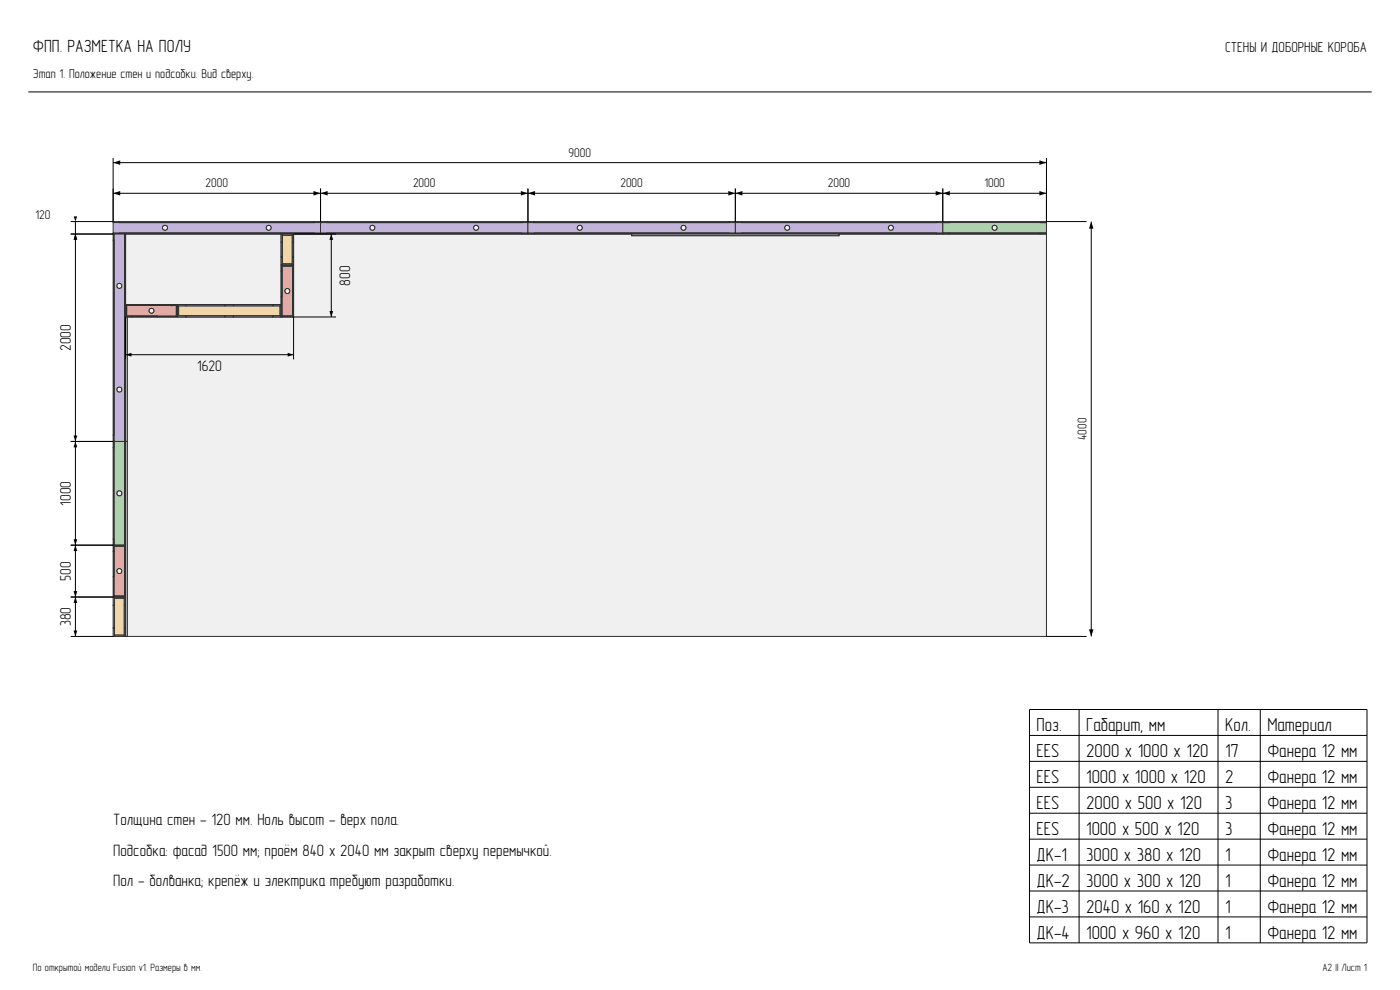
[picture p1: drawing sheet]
<svg xmlns="http://www.w3.org/2000/svg" width="594mm" height="420mm" viewBox="0 0 594 420" stroke-linecap="round" stroke-linejoin="round" font-family="sans-serif">
<path d="M12 39h570" fill="none" stroke="#000" stroke-width=".42"/>
<g fill="#f0f0f0" stroke="#2e2e2e" stroke-width=".42">
<path d="M54 134.5h70.6v-35.2h143.4v.7h88v-.7h88v170.7h-390z" fill-rule="evenodd"/>
<path d="M53.3 99.3h66v29.9h-66z" fill-rule="evenodd"/>
<circle cx="50.6" cy="242.3" r="1.1"/>
<circle cx="50.6" cy="209.3" r="1.09"/>
<circle cx="202" cy="96.6" r="1.08"/>
<circle cx="246" cy="96.6" r="1.09"/>
<circle cx="290" cy="96.6" r="1.09"/>
<circle cx="50.6" cy="165.3" r="1.09"/>
<circle cx="50.6" cy="121.3" r="1.09"/>
<circle cx="64.3" cy="131.8" r="1.1"/>
<circle cx="121.9" cy="123.5" r="1.1"/>
<circle cx="114" cy="96.6" r="1.09"/>
<circle cx="70" cy="96.6" r="1.09"/>
<circle cx="158" cy="96.6" r="1.08"/>
<circle cx="334" cy="96.6" r="1.09"/>
<circle cx="422" cy="96.6" r="1.08"/>
<circle cx="378" cy="96.6" r="1.09"/>
</g>
<g fill="#c2b3db" stroke="#2e2e2e" stroke-width=".42">
<path d="M48 98.8h2.6v.5h-2.6z" fill-rule="evenodd"/>
<path d="M48 94h2.6v.4h-2.6z" fill-rule="evenodd"/>
<path d="M133.4 98.8h2.6v.5h-2.6z" fill-rule="evenodd"/>
<path d="M133.4 94h2.6v.4h-2.6z" fill-rule="evenodd"/>
<path d="M48 94.4v4.4h88v-4.4zM112.9 96.6a1.1 1.1 0 0 1 2.2 0 1.1 1.1 0 0 1-2.2 0zM68.9 96.6a1.1 1.1 0 0 1 2.2 0 1.1 1.1 0 0 1-2.2 0z" fill-rule="evenodd"/>
<path d="M50.6 94h82.8v.4h-82.8z" fill-rule="evenodd"/>
<path d="M50.6 98.8h82.8v.5h-82.8z" fill-rule="evenodd"/>
<path d="M136 98.8h2.6v.5h-2.6z" fill-rule="evenodd"/>
<path d="M136 94h2.6v.4h-2.6z" fill-rule="evenodd"/>
<path d="M221.4 98.8h2.6v.5h-2.6z" fill-rule="evenodd"/>
<path d="M221.4 94h2.6v.4h-2.6z" fill-rule="evenodd"/>
<path d="M136 94.4v4.4h88v-4.4zM200.9 96.6a1.1 1.1 0 0 1 2.2 0 1.1 1.1 0 0 1-2.2 0zM156.9 96.6a1.1 1.1 0 0 1 2.2 0 1.1 1.1 0 0 1-2.2 0z" fill-rule="evenodd"/>
<path d="M138.6 94h82.8v.4h-82.8z" fill-rule="evenodd"/>
<path d="M138.6 98.8h82.8v.5h-82.8z" fill-rule="evenodd"/>
<path d="M224 98.8h2.6v.5h-2.6z" fill-rule="evenodd"/>
<path d="M224 94h2.6v.4h-2.6z" fill-rule="evenodd"/>
<path d="M309.4 98.8h2.6v.5h-2.6z" fill-rule="evenodd"/>
<path d="M309.4 94h2.6v.4h-2.6z" fill-rule="evenodd"/>
<path d="M224 94.4v4.4h88v-4.4zM288.9 96.6a1.1 1.1 0 0 1 2.2 0 1.1 1.1 0 0 1-2.2 0zM244.9 96.6a1.1 1.1 0 0 1 2.2 0 1.1 1.1 0 0 1-2.2 0z" fill-rule="evenodd"/>
<path d="M226.6 94h82.8v.4h-82.8z" fill-rule="evenodd"/>
<path d="M226.6 98.8h82.8v.5h-82.8z" fill-rule="evenodd"/>
<path d="M312 98.8h2.6v.5h-2.6z" fill-rule="evenodd"/>
<path d="M312 94h2.6v.4h-2.6z" fill-rule="evenodd"/>
<path d="M397.4 98.8h2.6v.5h-2.6z" fill-rule="evenodd"/>
<path d="M397.4 94h2.6v.4h-2.6z" fill-rule="evenodd"/>
<path d="M312 94.4v4.4h88v-4.4zM376.9 96.6a1.1 1.1 0 0 1 2.2 0 1.1 1.1 0 0 1-2.2 0zM332.9 96.6a1.1 1.1 0 0 1 2.2 0 1.1 1.1 0 0 1-2.2 0z" fill-rule="evenodd"/>
<path d="M314.6 94h82.8v.4h-82.8z" fill-rule="evenodd"/>
<path d="M314.6 98.8h82.8v.5h-82.8z" fill-rule="evenodd"/>
</g>
<g fill="#add1ad" stroke="#2e2e2e" stroke-width=".42">
<path d="M402.6 94h38.8v.4h-38.8z" fill-rule="evenodd"/>
<path d="M400 94.4v4.4h44v-4.4zM420.9 96.6a1.1 1.1 0 0 1 2.2 0 1.1 1.1 0 0 1-2.2 0z" fill-rule="evenodd"/>
<path d="M441.4 94h2.6v.4h-2.6z" fill-rule="evenodd"/>
<path d="M400 94h2.6v.4h-2.6z" fill-rule="evenodd"/>
<path d="M441.4 98.8h2.6v.5h-2.6z" fill-rule="evenodd"/>
<path d="M400 98.8h2.6v.5h-2.6z" fill-rule="evenodd"/>
<path d="M402.6 98.8h38.8v.5h-38.8z" fill-rule="evenodd"/>
</g>
<g fill="#f0d6a8" stroke="#2e2e2e" stroke-width=".42">
<path d="M48.5 253.8h4.3v15.7h-4.3z" fill-rule="evenodd"/>
<path d="M48 256.8h.5v9.7h-.5z" fill-rule="evenodd"/>
<path d="M52.8 256.8h.5v9.7h-.5z" fill-rule="evenodd"/>
<path d="M48.5 253.3h4.3v.5h-4.3z" fill-rule="evenodd"/>
<path d="M48.5 269.5h4.3v.5h-4.3z" fill-rule="evenodd"/>
<path d="M48 253.3h.5v3.5h-.5z" fill-rule="evenodd"/>
<path d="M48 266.5h.5v3.5h-.5z" fill-rule="evenodd"/>
<path d="M52.8 253.3h.5v3.5h-.5z" fill-rule="evenodd"/>
<path d="M52.8 266.5h.5v3.5h-.5z" fill-rule="evenodd"/>
<path d="M119.8 99.8h4.2v12.2h-4.2z" fill-rule="evenodd"/>
<path d="M119.3 102.8h.5v6.2h-.5z" fill-rule="evenodd"/>
<path d="M124 102.8h.6v6.2h-.6z" fill-rule="evenodd"/>
<path d="M119.8 99.3h4.2v.5h-4.2z" fill-rule="evenodd"/>
<path d="M119.8 112h4.2v.5h-4.2z" fill-rule="evenodd"/>
<path d="M119.3 99.3h.5v3.5h-.5z" fill-rule="evenodd"/>
<path d="M119.3 109h.5v3.5h-.5z" fill-rule="evenodd"/>
<path d="M124 99.3h.6v3.5h-.6z" fill-rule="evenodd"/>
<path d="M124 109h.6v3.5h-.6z" fill-rule="evenodd"/>
</g>
<g fill="#c2b3db" stroke="#2e2e2e" stroke-width=".42">
<path d="M52.8 184.6h.5v2.7h-.5z" fill-rule="evenodd"/>
<path d="M48 184.6h.4v2.7h-.4z" fill-rule="evenodd"/>
<path d="M52.8 99.3h.5v2.6h-.5z" fill-rule="evenodd"/>
<path d="M48 99.3h.4v2.6h-.4z" fill-rule="evenodd"/>
<path d="M48.4 99.3v88h4.4v-88zM49.5 121.3a1.1 1.1 0 0 1 2.2 0 1.1 1.1 0 0 1-2.2 0zM49.5 165.3a1.1 1.1 0 0 1 2.2 0 1.1 1.1 0 0 1-2.2 0z" fill-rule="evenodd"/>
<path d="M48 101.9h.4v82.7h-.4z" fill-rule="evenodd"/>
<path d="M52.8 101.9h.5v82.7h-.5z" fill-rule="evenodd"/>
</g>
<g fill="#add1ad" stroke="#2e2e2e" stroke-width=".42">
<path d="M48 189.9h.4v38.7h-.4z" fill-rule="evenodd"/>
<path d="M48.4 187.3v44h4.4v-44zM49.5 209.3a1.1 1.1 0 0 1 2.2 0 1.1 1.1 0 0 1-2.2 0z" fill-rule="evenodd"/>
<path d="M48 187.3h.4v2.6h-.4z" fill-rule="evenodd"/>
<path d="M48 228.6h.4v2.7h-.4z" fill-rule="evenodd"/>
<path d="M52.8 187.3h.5v2.6h-.5z" fill-rule="evenodd"/>
<path d="M52.8 228.6h.5v2.7h-.5z" fill-rule="evenodd"/>
<path d="M52.8 189.9h.5v38.7h-.5z" fill-rule="evenodd"/>
</g>
<g fill="#e3aba6" stroke="#2e2e2e" stroke-width=".42">
<path d="M52.8 231.3h.5v8.8h-.5z" fill-rule="evenodd"/>
<path d="M48 244.7h.4v8.6h-.4z" fill-rule="evenodd"/>
<path d="M48.4 231.7v21.1h4.4v-21.1zM49.5 242.3a1.1 1.1 0 0 1 2.2 0 1.1 1.1 0 0 1-2.2 0z" fill-rule="evenodd"/>
<path d="M48 231.3h.4v2.6h-.4z" fill-rule="evenodd"/>
<path d="M52.8 250.9h.5v2.4h-.5z" fill-rule="evenodd"/>
<path d="M48.4 231.3h4.4v.4h-4.4z" fill-rule="evenodd"/>
<path d="M48.4 252.8h4.4v.5h-4.4z" fill-rule="evenodd"/>
<path d="M52.8 240.1h.5v10.8h-.5z" fill-rule="evenodd"/>
<path d="M48 233.9h.4v10.8h-.4z" fill-rule="evenodd"/>
<path d="M124.1 112.5h.5v8.8h-.5z" fill-rule="evenodd"/>
<path d="M119.3 125.9h.4v8.6h-.4z" fill-rule="evenodd"/>
<path d="M119.7 112.9v21.1h4.4v-21.1zM120.8 123.5a1.1 1.1 0 0 1 2.2 0 1.1 1.1 0 0 1-2.2 0z" fill-rule="evenodd"/>
<path d="M119.3 112.5h.4v2.6h-.4z" fill-rule="evenodd"/>
<path d="M124.1 132.1h.5v2.4h-.5z" fill-rule="evenodd"/>
<path d="M119.7 112.5h4.4v.4h-4.4z" fill-rule="evenodd"/>
<path d="M119.7 134h4.4v.5h-4.4z" fill-rule="evenodd"/>
<path d="M124.1 121.3h.5v10.8h-.5z" fill-rule="evenodd"/>
<path d="M119.3 115.1h.4v10.8h-.4z" fill-rule="evenodd"/>
</g>
<g fill="#f0d6a8" stroke="#2e2e2e" stroke-width=".42">
<path d="M118.8 129.7h.5v4.3h-.5z" fill-rule="evenodd"/>
<path d="M75.3 129.7h.5v4.3h-.5z" fill-rule="evenodd"/>
<path d="M75.8 129.7h43v4.3h-43z" fill-rule="evenodd"/>
<path d="M115.8 129.2h3.5v.5h-3.5z" fill-rule="evenodd"/>
<path d="M95.5 129.2h3.5v.5h-3.5z" fill-rule="evenodd"/>
<path d="M75.3 129.2h3.5v.5h-3.5z" fill-rule="evenodd"/>
<path d="M115.8 134h3.5v.5h-3.5z" fill-rule="evenodd"/>
<path d="M95.5 134h3.5v.5h-3.5z" fill-rule="evenodd"/>
<path d="M75.3 134h3.5v.5h-3.5z" fill-rule="evenodd"/>
<path d="M99 129.2h16.8v.5h-16.8z" fill-rule="evenodd"/>
<path d="M78.8 129.2h16.7v.5h-16.7z" fill-rule="evenodd"/>
<path d="M99 134h16.8v.5h-16.8z" fill-rule="evenodd"/>
<path d="M78.8 134h16.7v.5h-16.7z" fill-rule="evenodd"/>
</g>
<g fill="#e3aba6" stroke="#2e2e2e" stroke-width=".42">
<path d="M53.3 129.2h8.8v.4h-8.8z" fill-rule="evenodd"/>
<path d="M66.7 134h8.6v.5h-8.6z" fill-rule="evenodd"/>
<path d="M53.7 129.6v4.4h21.1v-4.4zM63.2 131.8a1.1 1.1 0 0 1 2.2 0 1.1 1.1 0 0 1-2.2 0z" fill-rule="evenodd"/>
<path d="M53.3 134h2.6v.5h-2.6z" fill-rule="evenodd"/>
<path d="M72.9 129.2h2.4v.4h-2.4z" fill-rule="evenodd"/>
<path d="M53.3 129.6h.4v4.4h-.4z" fill-rule="evenodd"/>
<path d="M74.8 129.6h.5v4.4h-.5z" fill-rule="evenodd"/>
<path d="M62.1 129.2h10.8v.4h-10.8z" fill-rule="evenodd"/>
<path d="M55.9 134h10.8v.5h-10.8z" fill-rule="evenodd"/>
</g>
<g fill="#dbe3e6" stroke="#2e2e2e" stroke-width=".42">
<path d="M53.3 134.5h.7v52.8h-.7z" fill-rule="evenodd"/>
<path d="M53.3 187.3h.7v82.7h-.7z" fill-rule="evenodd"/>
</g>
<path d="M268 99.3h88v.7h-88z" fill-rule="evenodd" fill="#b3c7db" stroke="#2e2e2e" stroke-width=".42"/>
<g fill="none" stroke="#000" stroke-width=".42">
<path d="M48 67v27h-18M48 69h396M136 80v14M224 80v14M312 80v14M400 80v14M444 67v27h17M30 99.3h18M32 94v176M48 82h396M124.6 99.3h18M140.6 99.3v35.2"/>
<path d="M463 94v176M53.3 134.5v18M142.6 134.5h-18v18M53.3 150.5h71.3M30 187.3h18M30 231.3h18M30 253.3h18M30 270h18M444 270h17M436.8 301h143.2v99h-143.2zM436.8 312h143.2M457.8 301v99"/>
<path d="M516.8 301v99M534.7 301v99M436.8 334h143.2M436.8 323h143.2M436.8 356h143.2M436.8 345h143.2M436.8 378h143.2M436.8 367h143.2M436.8 389h143.2"/>
</g>
<g fill="#000">
<path d="M48 69l3-1v2zM441 68l3 1-3 1zM32 99.3l.8 2.5h-1.6zM32 99.3l.7 2.2h-1.4zM31.3 91.8h1.4l-.7 2.2zM48 82l3-1v2zM133 81l3 1-3 1zM136 82l3-1v2zM140.6 99.3l.8 2.5h-1.6zM221 81l3 1-3 1zM224 82l3-1v2zM309 81l3 1-3 1z"/>
<path d="M312 82l3-1v2zM397 81l3 1-3 1zM400 82l3-1v2zM441 81l3 1-3 1zM463 94l1 3h-2zM139.8 132h1.6l-.8 2.5zM53.3 150.5l2.5-.8v1.6zM122.1 149.7l2.5 .8-2.5 .8zM32 187.3l.8 2.5h-1.6zM31.2 184.8h1.6l-.8 2.5zM32 231.3l.8 2.5h-1.6zM31.2 228.8h1.6l-.8 2.5z"/>
<path d="M32 253.3l.8 2.5h-1.6zM31.2 250.8h1.6l-.8 2.5zM31.2 267.5h1.6l-.8 2.5zM462 267h2l-1 3z"/>
</g>
<g font-size="8">
<text x="439.8" y="310.3">Поз.</text>
<text x="460.8" y="310.3">Габарит, мм</text>
<text x="519.8" y="310.3">Кол.</text>
<text x="537.7" y="310.3">Материал</text>
<text x="439.8" y="321.3">EES</text>
<text x="460.8" y="321.3">2000 x 1000 x 120</text>
<text x="519.8" y="321.3">17</text>
<text x="537.7" y="321.3">Фанера 12 мм</text>
<text x="439.8" y="332.3">EES</text>
<text x="460.8" y="332.3">1000 x 1000 x 120</text>
<text x="519.8" y="332.3">2</text>
<text x="537.7" y="332.3">Фанера 12 мм</text>
<text x="439.8" y="343.3">EES</text>
<text x="460.8" y="343.3">2000 x 500 x 120</text>
<text x="519.8" y="343.3">3</text>
<text x="537.7" y="343.3">Фанера 12 мм</text>
<text x="439.8" y="354.3">EES</text>
<text x="460.8" y="354.3">1000 x 500 x 120</text>
<text x="519.8" y="354.3">3</text>
<text x="537.7" y="354.3">Фанера 12 мм</text>
<text x="439.8" y="365.3">ДК-1</text>
<text x="460.8" y="365.3">3000 x 380 x 120</text>
<text x="519.8" y="365.3">1</text>
<text x="537.7" y="365.3">Фанера 12 мм</text>
<text x="439.8" y="376.3">ДК-2</text>
<text x="460.8" y="376.3">3000 x 300 x 120</text>
<text x="519.8" y="376.3">1</text>
<text x="537.7" y="376.3">Фанера 12 мм</text>
<text x="439.8" y="387.3">ДК-3</text>
<text x="460.8" y="387.3">2040 x 160 x 120</text>
<text x="519.8" y="387.3">1</text>
<text x="537.7" y="387.3">Фанера 12 мм</text>
<text x="439.8" y="398.3">ДК-4</text>
<text x="460.8" y="398.3">1000 x 960 x 120</text>
<text x="519.8" y="398.3">1</text>
<text x="537.7" y="398.3">Фанера 12 мм</text>
</g>
<text font-size="7.5" x="14" y="22">ФПП. РАЗМЕТКА НА ПОЛУ</text>
<g font-size="7">
<text x="48" y="350">Толщина стен — 120 мм. Ноль высот — верх пола.</text>
<text x="48" y="363">Подсобка: фасад 1500 мм; проём 840 х 2040 мм закрыт сверху перемычкой.</text>
<text x="48" y="376">Пол — болванка; крепёж и электрика требуют разработки.</text>
</g>
<g font-size="6.5">
<text x="148.6" y="121.2" transform="rotate(-90 148.6 121.2)">800</text>
<text x="30" y="149" transform="rotate(-90 30 149)">2000</text>
<text x="83.7" y="157.5">1620</text>
<text x="30" y="214.5" transform="rotate(-90 30 214.5)">1000</text>
<text x="30" y="246.4" transform="rotate(-90 30 246.4)">500</text>
<text x="30" y="265.8" transform="rotate(-90 30 265.8)">380</text>
</g>
<text font-size="6.2" x="519.8" y="22">СТЕНЫ И ДОБОРНЫЕ КОРОБА</text>
<text font-size="5.5" x="14" y="33">Этап 1. Положение стен и подсобки. Вид сверху.</text>
<g font-size="5.4">
<text x="241.3" y="66.5">9000</text>
<text x="87.3" y="79.5">2000</text>
<text x="175.3" y="79.5">2000</text>
<text x="263.3" y="79.5">2000</text>
<text x="351.3" y="79.5">2000</text>
<text x="417.7" y="79.5">1000</text>
<text x="15" y="93">120</text>
<text x="461" y="186.7" transform="rotate(-90 461 186.7)">4000</text>
</g>
<g font-size="4.5">
<text x="14" y="412">По открытой модели Fusion v1. Размеры в мм.</text>
<text x="561.1" y="412">А2 | Лист 1</text>
</g>
</svg>
